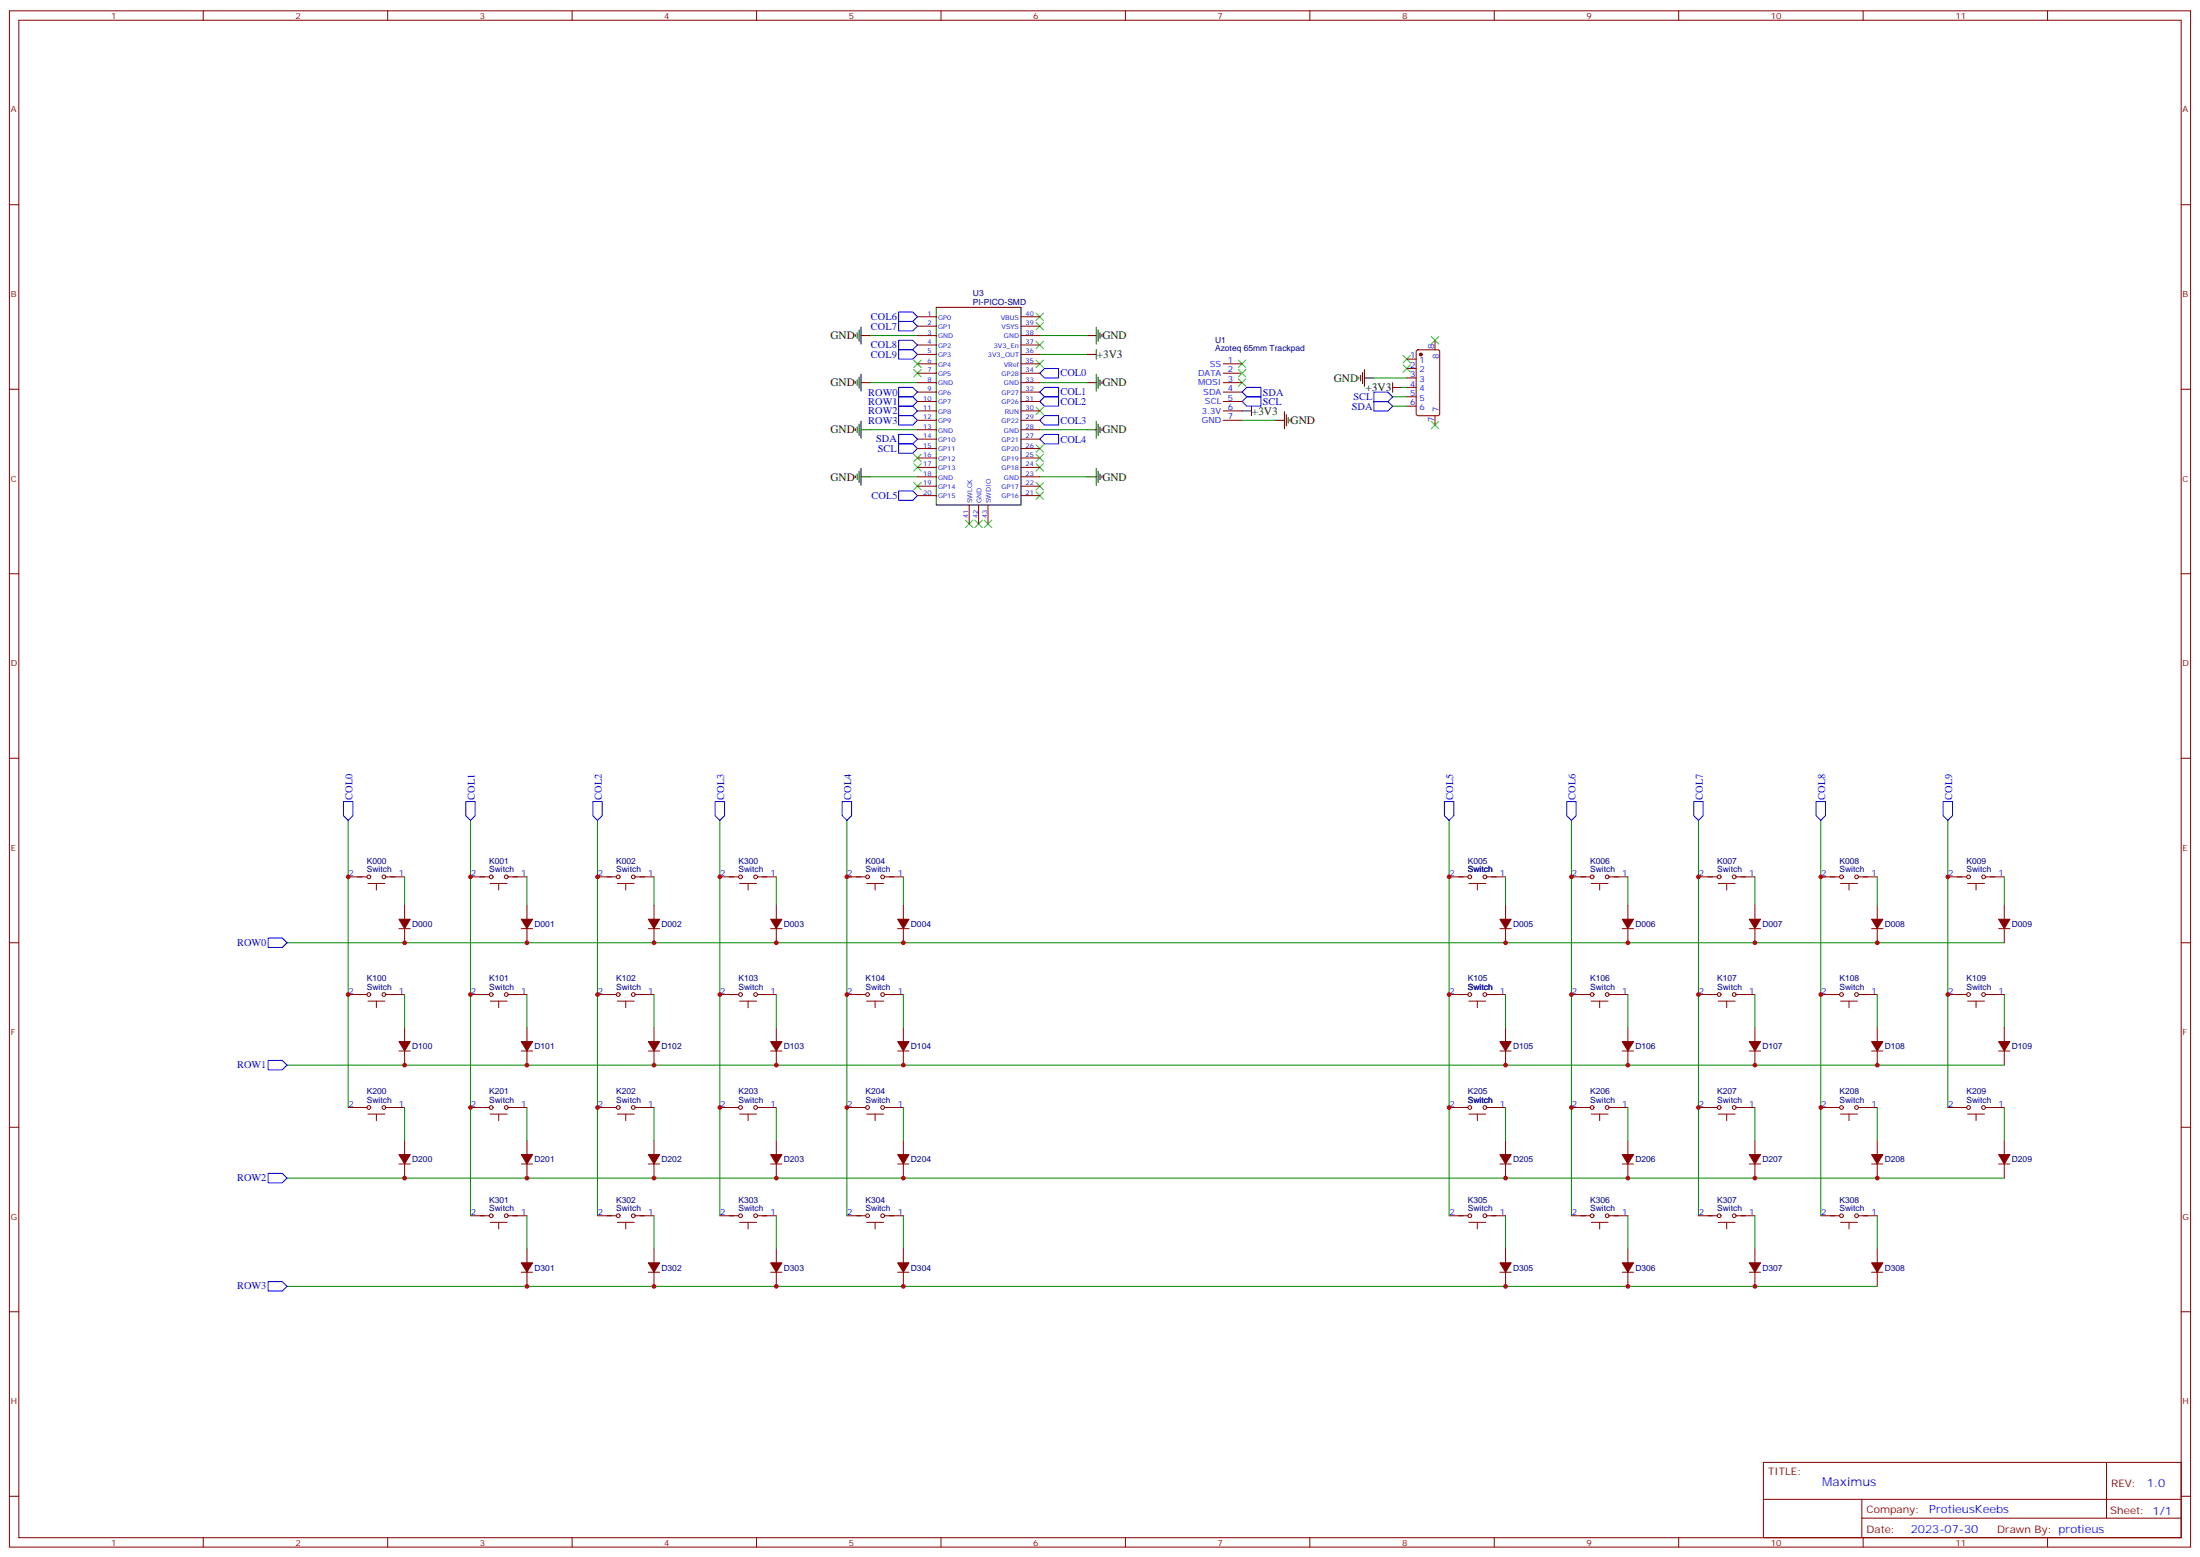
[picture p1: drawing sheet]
<svg xmlns="http://www.w3.org/2000/svg" width="825mm" height="583mm" viewBox="0 0 825 583" stroke-linecap="round" stroke-linejoin="round" font-family="sans-serif">
<g fill="none" stroke="#870000" stroke-width=".37">
<path d="M3.5 4.1h817.8v575.7h-817.8zM7.1 7.6h810.6v568.7h-810.6zM76.2 4.1v3.5M145.3 4.1v3.5M214.5 4.1v3.5M283.6 4.1v3.5M352.8 4.1v3.5M421.9 4.1v3.5M491.1 4.1v3.5M560.2 4.1v3.5M629.4 4.1v3.5M698.5 4.1v3.5"/>
<path d="M767.6 4.1v3.5M3.5 76.7h3.6M817.7 76.7h3.6M344 118.7h7M382.8 118.7h7M344 122.2h7M344 125.8h7M344 129.3h7M344 132.8h7M344 136.3h7M344 139.9h7M382.8 122.2h7"/>
<path d="M382.8 125.8h7M382.8 129.3h7M382.8 132.8h7M382.8 136.3h7M382.8 139.9h7M458.6 136.3h7.1M458.6 139.9h7.1M527.4 134.6h3.5M527.4 138.1h3.5M531.2 131.3l.4-.2h7.4l.7 .4 .1 23.6-.5 .6-7.7 .1-.6-.5-.1-23.5zM538 127.5v3.6M3.5 145.9h3.6"/>
<path d="M344 143.4h7M344 146.9h7M344 150.5h7M344 154h7M344 157.5h7M382.8 143.4h7M382.8 146.9h7M382.8 150.5h7M382.8 154h7M382.8 157.5h7M458.6 143.4h7.1M458.6 146.9h7.1"/>
<path d="M458.6 150.5h7.1M458.6 154h7.1M458.6 157.5h7.1M527.4 141.6h3.5M527.4 145.2h3.5M527.4 148.7h3.5M527.4 152.2h3.5M538 155.8v3.5M817.7 145.9h3.6M344 161h7M344 164.6h7M344 168.1h7"/>
<path d="M344 171.6h7M344 175.2h7M344 178.7h7M382.8 161h7M382.8 164.6h7M382.8 168.1h7M382.8 171.6h7M382.8 175.2h7M382.8 178.7h7M344 182.2h7M344 185.7h7M363.4 189.3v7"/>
<path d="M366.9 189.3v7M370.4 189.3v7M382.8 182.2h7M382.8 185.7h7M3.5 215h3.6M817.7 215h3.6M3.5 284.2h3.6M817.7 284.2h3.6M130.5 328.6h7.1M137.9 331.1h6.4M141.1 331.1v2.5M144.6 328.6h7.1"/>
<path d="M151.7 339.2v5.3M176.4 328.6h7M183.8 331.1h6.3M187 331.1v2.5M190.5 328.6h7.1M197.6 339.2v5.3M224 328.6h7.1M231.4 331.1h6.4M234.6 331.1v2.5M238.1 328.6h7.1M245.2 339.2v5.3M269.9 328.6h7"/>
<path d="M277.3 331.1h6.3M280.5 331.1v2.5M284 328.6h7M291 339.2v5.3M317.5 328.6h7.1M324.9 331.1h6.4M328.1 331.1v2.5M331.6 328.6h7.1M338.7 339.2v5.3M543.3 328.6h7M550.7 331.1h6.3M553.9 331.1v2.5"/>
<path d="M557.4 328.6h7M564.4 339.2v5.3M589.1 328.6h7.1M596.5 331.1h6.4M599.7 331.1v2.5M603.2 328.6h7.1M610.3 339.2v5.3M636.8 328.6h7M644.2 331.1h6.3M647.3 331.1v2.5M650.9 328.6h7M657.9 339.2v5.3"/>
<path d="M682.6 328.6h7.1M690 331.1h6.4M693.2 331.1v2.5M696.7 328.6h7.1M703.8 339.2v5.3M730.2 328.6h7.1M737.7 331.1h6.3M740.8 331.1v2.5M744.4 328.6h7M751.4 339.2v5.3M3.5 353.3h3.6M149.6 348h4.2"/>
<path d="M151.7 348v5.3M195.4 348h4.3M197.6 348v5.3M243.1 348h4.2M245.2 348v5.3M288.9 348h4.3M291 348v5.3M336.5 348h4.3M338.7 348v5.3M562.3 348h4.3M564.4 348v5.3M608.2 348h4.2"/>
<path d="M610.3 348v5.3M655.8 348h4.2M657.9 348v5.3M701.7 348h4.2M703.8 348v5.3M749.3 348h4.2M751.4 348v5.3M817.7 353.3h3.6M130.5 372.7h7.1M137.9 375.2h6.4M141.1 375.2v2.4M144.6 372.7h7.1"/>
<path d="M176.4 372.7h7M183.8 375.2h6.3M187 375.2v2.4M190.5 372.7h7.1M224 372.7h7.1M231.4 375.2h6.4M234.6 375.2v2.4M238.1 372.7h7.1M269.9 372.7h7M277.3 375.2h6.3M280.5 375.2v2.4M284 372.7h7"/>
<path d="M317.5 372.7h7.1M324.9 375.2h6.4M328.1 375.2v2.4M331.6 372.7h7.1M543.3 372.7h7M550.7 375.2h6.3M553.9 375.2v2.4M557.4 372.7h7M589.1 372.7h7.1M596.5 375.2h6.4M599.7 375.2v2.4M603.2 372.7h7.1"/>
<path d="M636.8 372.7h7M644.2 375.2h6.3M647.3 375.2v2.4M650.9 372.7h7M682.6 372.7h7.1M690 375.2h6.4M693.2 375.2v2.4M696.7 372.7h7.1M730.2 372.7h7.1M737.7 375.2h6.3M740.8 375.2v2.4M744.4 372.7h7"/>
<path d="M149.6 393.9h4.2M151.7 385.1v5.2M151.7 393.9v5.3M195.4 393.9h4.3M197.6 385.1v5.2M197.6 393.9v5.3M243.1 393.9h4.2M245.2 385.1v5.2M245.2 393.9v5.3M288.9 393.9h4.3M291 385.1v5.2M291 393.9v5.3"/>
<path d="M336.5 393.9h4.3M338.7 385.1v5.2M338.7 393.9v5.3M562.3 393.9h4.3M564.4 385.1v5.2M564.4 393.9v5.3M608.2 393.9h4.2M610.3 385.1v5.2M610.3 393.9v5.3M655.8 393.9h4.2M657.9 385.1v5.2M657.9 393.9v5.3"/>
<path d="M701.7 393.9h4.2M703.8 385.1v5.2M703.8 393.9v5.3M749.3 393.9h4.2M751.4 385.1v5.2M751.4 393.9v5.3M130.5 415h7.1M137.9 417.5h6.4M141.1 417.5v2.5M144.6 415h7.1M176.4 415h7M183.8 417.5h6.3"/>
<path d="M187 417.5v2.5M190.5 415h7.1M224 415h7.1M231.4 417.5h6.4M234.6 417.5v2.5M238.1 415h7.1M269.9 415h7M277.3 417.5h6.3M280.5 417.5v2.5M284 415h7M317.5 415h7.1M324.9 417.5h6.4"/>
<path d="M328.1 417.5v2.5M331.6 415h7.1M543.3 415h7M550.7 417.5h6.3M553.9 417.5v2.5M557.4 415h7M589.1 415h7.1M596.5 417.5h6.4M599.7 417.5v2.5M603.2 415h7.1M636.8 415h7M644.2 417.5h6.3"/>
<path d="M647.3 417.5v2.5M650.9 415h7M682.6 415h7.1M690 417.5h6.4M693.2 417.5v2.5M696.7 415h7.1M730.2 415h7.1M737.7 417.5h6.3M740.8 417.5v2.5M744.4 415h7M3.5 422.5h3.6M149.6 436.2h4.2"/>
<path d="M151.7 427.4v5.3M151.7 436.2v5.3M195.4 436.2h4.3M197.6 427.4v5.3M197.6 436.2v5.3M243.1 436.2h4.2M245.2 427.4v5.3M245.2 436.2v5.3M288.9 436.2h4.3M291 427.4v5.3M291 436.2v5.3M336.5 436.2h4.3"/>
<path d="M338.7 427.4v5.3M338.7 436.2v5.3M562.3 436.2h4.3M564.4 427.4v5.3M564.4 436.2v5.3M608.2 436.2h4.2M610.3 427.4v5.3M610.3 436.2v5.3M655.8 436.2h4.2M657.9 427.4v5.3M657.9 436.2v5.3M701.7 436.2h4.2"/>
<path d="M703.8 427.4v5.3M703.8 436.2v5.3M749.3 436.2h4.2M751.4 427.4v5.3M751.4 436.2v5.3M817.7 422.5h3.6M176.4 455.6h7M183.8 458.1h6.3M187 458.1v2.5M190.5 455.6h7.1M224 455.6h7.1M231.4 458.1h6.4"/>
<path d="M234.6 458.1v2.5M238.1 455.6h7.1M269.9 455.6h7M277.3 458.1h6.3M280.5 458.1v2.5M284 455.6h7M317.5 455.6h7.1M324.9 458.1h6.4M328.1 458.1v2.5M331.6 455.6h7.1M543.3 455.6h7M550.7 458.1h6.3"/>
<path d="M553.9 458.1v2.5M557.4 455.6h7M589.1 455.6h7.1M596.5 458.1h6.4M599.7 458.1v2.5M603.2 455.6h7.1M636.8 455.6h7M644.2 458.1h6.3M647.3 458.1v2.5M650.9 455.6h7M682.6 455.6h7.1M690 458.1h6.4"/>
<path d="M693.2 458.1v2.5M696.7 455.6h7.1M195.4 476.8h4.3M197.6 468v5.3M197.6 476.8v5.3M243.1 476.8h4.2M245.2 468v5.3M245.2 476.8v5.3M288.9 476.8h4.3M291 468v5.3M291 476.8v5.3M336.5 476.8h4.3"/>
<path d="M338.7 468v5.3M338.7 476.8v5.3M562.3 476.8h4.3M564.4 468v5.3M564.4 476.8v5.3M608.2 476.8h4.2M610.3 468v5.3M610.3 476.8v5.3M655.8 476.8h4.2M657.9 468v5.3M657.9 476.8v5.3M701.7 476.8h4.2"/>
<path d="M703.8 468v5.3M703.8 476.8v5.3M3.5 491.6h3.6M817.7 491.6h3.6M661.1 548h156.6v28.3h-156.6zM789.7 548.1v20.8M3.5 560.7h3.6M76.2 576.3v3.5M145.3 576.3v3.5M214.5 576.3v3.5M283.6 576.3v3.5M352.8 576.3v3.5"/>
<path d="M421.9 576.3v3.5M491.1 576.3v3.5M560.2 576.3v3.5M629.4 576.3v3.5M661.1 561.9h156.5M698 568.9h119.6M698 561.9v14.1M698.5 576.3v3.5M767.6 576.3v3.5M817.7 560.7h3.6"/>
<circle cx="138.3" cy="328.6" r=".71"/>
<circle cx="143.9" cy="328.6" r=".71"/>
<circle cx="184.2" cy="328.6" r=".71"/>
<circle cx="189.8" cy="328.6" r=".71"/>
<circle cx="231.8" cy="328.6" r=".71"/>
<circle cx="237.4" cy="328.6" r=".71"/>
<circle cx="277.6" cy="328.6" r=".71"/>
<circle cx="283.3" cy="328.6" r=".71"/>
<circle cx="325.3" cy="328.6" r=".71"/>
<circle cx="330.9" cy="328.6" r=".71"/>
<circle cx="551" cy="328.6" r=".71"/>
<circle cx="556.7" cy="328.6" r=".71"/>
<circle cx="596.9" cy="328.6" r=".71"/>
<circle cx="602.5" cy="328.6" r=".71"/>
<circle cx="644.5" cy="328.6" r=".71"/>
<circle cx="650.2" cy="328.6" r=".71"/>
<circle cx="690.4" cy="328.6" r=".71"/>
<circle cx="696" cy="328.6" r=".71"/>
<circle cx="738" cy="328.6" r=".71"/>
<circle cx="743.7" cy="328.6" r=".71"/>
<circle cx="138.3" cy="372.7" r=".71"/>
<circle cx="143.9" cy="372.7" r=".71"/>
<circle cx="184.2" cy="372.7" r=".71"/>
<circle cx="189.8" cy="372.7" r=".71"/>
<circle cx="231.8" cy="372.7" r=".71"/>
<circle cx="237.4" cy="372.7" r=".71"/>
<circle cx="277.6" cy="372.7" r=".71"/>
<circle cx="283.3" cy="372.7" r=".71"/>
<circle cx="325.3" cy="372.7" r=".71"/>
<circle cx="330.9" cy="372.7" r=".71"/>
<circle cx="551" cy="372.7" r=".71"/>
<circle cx="556.7" cy="372.7" r=".71"/>
<circle cx="596.9" cy="372.7" r=".71"/>
<circle cx="602.5" cy="372.7" r=".71"/>
<circle cx="644.5" cy="372.7" r=".71"/>
<circle cx="650.2" cy="372.7" r=".71"/>
<circle cx="690.4" cy="372.7" r=".71"/>
<circle cx="696" cy="372.7" r=".71"/>
<circle cx="738" cy="372.7" r=".71"/>
<circle cx="743.7" cy="372.7" r=".71"/>
<circle cx="138.3" cy="415" r=".71"/>
<circle cx="143.9" cy="415" r=".71"/>
<circle cx="184.2" cy="415" r=".71"/>
<circle cx="189.8" cy="415" r=".71"/>
<circle cx="231.8" cy="415" r=".71"/>
<circle cx="237.4" cy="415" r=".71"/>
<circle cx="277.6" cy="415" r=".71"/>
<circle cx="283.3" cy="415" r=".71"/>
<circle cx="325.3" cy="415" r=".71"/>
<circle cx="330.9" cy="415" r=".71"/>
<circle cx="551" cy="415" r=".71"/>
<circle cx="556.7" cy="415" r=".71"/>
<circle cx="596.9" cy="415" r=".71"/>
<circle cx="602.5" cy="415" r=".71"/>
<circle cx="644.5" cy="415" r=".71"/>
<circle cx="650.2" cy="415" r=".71"/>
<circle cx="690.4" cy="415" r=".71"/>
<circle cx="696" cy="415" r=".71"/>
<circle cx="738" cy="415" r=".71"/>
<circle cx="743.7" cy="415" r=".71"/>
<circle cx="184.2" cy="455.6" r=".71"/>
<circle cx="189.8" cy="455.6" r=".71"/>
<circle cx="231.8" cy="455.6" r=".71"/>
<circle cx="237.4" cy="455.6" r=".71"/>
<circle cx="277.6" cy="455.6" r=".71"/>
<circle cx="283.3" cy="455.6" r=".71"/>
<circle cx="325.3" cy="455.6" r=".71"/>
<circle cx="330.9" cy="455.6" r=".71"/>
<circle cx="551" cy="455.6" r=".71"/>
<circle cx="556.7" cy="455.6" r=".71"/>
<circle cx="596.9" cy="455.6" r=".71"/>
<circle cx="602.5" cy="455.6" r=".71"/>
<circle cx="644.5" cy="455.6" r=".71"/>
<circle cx="650.2" cy="455.6" r=".71"/>
<circle cx="690.4" cy="455.6" r=".71"/>
<circle cx="696" cy="455.6" r=".71"/>
</g>
<g fill="none" stroke="#3c3" stroke-width=".37">
<path d="M388.4 117.3l2.8 2.8M391.2 117.3l-2.8 2.8M342.5 134.9l2.9 2.9M342.5 138.5l2.9 2.8M345.4 134.9l-2.9 2.9M345.4 138.5l-2.9 2.8M388.4 134.9l2.8 2.9M388.4 127.9l2.8 2.8M388.4 120.8l2.8 2.8M391.2 127.9l-2.8 2.8M391.2 134.9l-2.8 2.9M391.2 120.8l-2.8 2.8"/>
<path d="M464.3 134.9l2.8 2.9M464.3 138.5l2.8 2.8M467.1 134.9l-2.8 2.9M467.1 138.5l-2.8 2.8M526 136.7l2.8 2.8M526 133.2l2.8 2.8M528.8 136.7l-2.8 2.8M528.8 133.2l-2.8 2.8M536.6 126.1l2.8 2.8M539.4 126.1l-2.8 2.8M388.4 152.6l2.8 2.8M391.2 152.6l-2.8 2.8"/>
<path d="M464.3 142l2.8 2.8M467.1 142l-2.8 2.8M536.6 157.9l2.8 2.8M539.4 157.9l-2.8 2.8M342.5 170.2l2.9 2.8M342.5 173.7l2.9 2.9M345.4 170.2l-2.9 2.8M345.4 173.7l-2.9 2.9M388.4 166.7l2.8 2.8M388.4 173.7l2.8 2.9M388.4 170.2l2.8 2.8M391.2 166.7l-2.8 2.8"/>
<path d="M391.2 173.7l-2.8 2.9M391.2 170.2l-2.8 2.8M342.5 180.8l2.9 2.8M345.4 180.8l-2.9 2.8M361.9 194.9l2.9 2.8M364.8 194.9l-2.9 2.8M365.5 194.9l2.8 2.8M368.3 194.9l-2.8 2.8M369 194.9l2.8 2.8M371.8 194.9l-2.8 2.8M388.4 184.3l2.8 2.8M388.4 180.8l2.8 2.8"/>
<path d="M391.2 184.3l-2.8 2.8M391.2 180.8l-2.8 2.8"/>
</g>
<g fill="none" stroke="#008700" stroke-width=".37">
<path d="M326.3 125.8h17.7M389.8 132.8h17.7M389.8 125.8h17.7M326.3 143.4h17.7M389.8 143.4h17.7M465.7 157.5h12.3M515.1 141.6h12.3M522.1 152.2h5.3M522.1 148.7h5.3M525.6 145.2h1.8M326.3 161h17.7M326.3 178.7h17.7"/>
<path d="M389.8 161h17.7M389.8 178.7h17.7M130.5 307.4v107.6M176.4 307.4v148.2M224 307.4v148.2M269.9 307.4v148.2M317.5 307.4v21.2h1.8M543.3 307.4v148.2M589.1 307.4v148.2M636.8 307.4v148.2M682.6 307.4v21.2h1.8M730.2 307.4v107.6"/>
<path d="M151.7 328.6v10.6M197.6 328.6v10.6M245.2 328.6v10.6M291 328.6v10.6M317.5 328.6v127M338.7 328.6v10.6M564.4 328.6v10.6M610.3 328.6v10.6M657.9 328.6v10.6M682.6 328.6v127M703.8 328.6v10.6M751.4 328.6v10.6"/>
<path d="M107.6 353.3h643.8M151.7 372.7v12.4M197.6 372.7v12.4M245.2 372.7v12.4M291 372.7v12.4M338.7 372.7v12.4M564.4 372.7v12.4M610.3 372.7v12.4M657.9 372.7v12.4M703.8 372.7v12.4M751.4 372.7v12.4M107.6 399.2h643.8"/>
<path d="M151.7 415v12.4M197.6 415v12.4M245.2 415v12.4M291 415v12.4M338.7 415v12.4M564.4 415v12.4M610.3 415v12.4M657.9 415v12.4M703.8 415v12.4M751.4 415v12.4M107.6 441.5h643.8M197.6 455.6v12.4"/>
<path d="M245.2 455.6v12.4M291 455.6v12.4M338.7 455.6v12.4M564.4 455.6v12.4M610.3 455.6v12.4M657.9 455.6v12.4M703.8 455.6v12.4M107.6 482.1h596.2"/>
</g>
<g fill="#870000" stroke="#870000" stroke-width=".37">
<path d="M195.4 473.3h4.3l-2.1 3.5z"/>
<path d="M701.7 473.3h4.2l-2.1 3.5z"/>
<path d="M336.5 473.3h4.3l-2.1 3.5z"/>
<path d="M562.3 473.3h4.3l-2.2 3.5z"/>
<path d="M655.8 473.3h4.2l-2.1 3.5z"/>
<path d="M608.2 473.3h4.2l-2.1 3.5z"/>
<path d="M288.9 473.3h4.3l-2.2 3.5z"/>
<path d="M243.1 473.3h4.2l-2.1 3.5z"/>
<path d="M701.7 344.5h4.2l-2.1 3.5z"/>
<path d="M749.3 344.5h4.2l-2.1 3.5z"/>
<path d="M701.7 390.3h4.2l-2.1 3.6z"/>
<path d="M749.3 432.7h4.2l-2.1 3.5z"/>
<path d="M288.9 432.7h4.3l-2.2 3.5z"/>
<path d="M288.9 390.3h4.3l-2.2 3.6z"/>
<path d="M562.3 432.7h4.3l-2.2 3.5z"/>
<path d="M336.5 432.7h4.3l-2.1 3.5z"/>
<path d="M243.1 390.3h4.2l-2.1 3.6z"/>
<path d="M195.4 390.3h4.3l-2.1 3.6z"/>
<path d="M336.5 344.5h4.3l-2.1 3.5z"/>
<path d="M655.8 432.7h4.2l-2.1 3.5z"/>
<path d="M608.2 390.3h4.2l-2.1 3.6z"/>
<path d="M195.4 432.7h4.3l-2.1 3.5z"/>
<path d="M701.7 432.7h4.2l-2.1 3.5z"/>
<path d="M749.3 390.3h4.2l-2.1 3.6z"/>
<path d="M243.1 432.7h4.2l-2.1 3.5z"/>
<path d="M336.5 390.3h4.3l-2.1 3.6z"/>
<path d="M288.9 344.5h4.3l-2.2 3.5z"/>
<path d="M243.1 344.5h4.2l-2.1 3.5z"/>
<path d="M149.6 344.5h4.2l-2.1 3.5z"/>
<path d="M195.4 344.5h4.3l-2.1 3.5z"/>
<path d="M149.6 432.7h4.2l-2.1 3.5z"/>
<path d="M608.2 344.5h4.2l-2.1 3.5z"/>
<path d="M562.3 390.3h4.3l-2.2 3.6z"/>
<path d="M608.2 432.7h4.2l-2.1 3.5z"/>
<path d="M149.6 390.3h4.2l-2.1 3.6z"/>
<path d="M562.3 344.5h4.3l-2.2 3.5z"/>
<path d="M655.8 344.5h4.2l-2.1 3.5z"/>
<path d="M655.8 390.3h4.2l-2.1 3.6z"/>
<circle cx="532.7" cy="132.9" r=".53"/>
</g>
<g fill="none" stroke="#00f" stroke-width=".37">
<path d="M336.9 116.9h5.3l1.8 1.8-1.8 1.8h-5.3zM336.9 120.5h5.3l1.8 1.7-1.8 1.8h-5.3zM336.9 127.5h5.3l1.8 1.8-1.8 1.8h-5.3zM336.9 131.1h5.3l1.8 1.7-1.8 1.8h-5.3zM389.8 139.9l1.8-1.8h5.3v3.5h-5.3zM336.9 145.2h5.3l1.8 1.7-1.8 1.8h-5.3zM336.9 148.7h5.3l1.8 1.8-1.8 1.7h-5.3zM336.9 152.2h5.3l1.8 1.8-1.8 1.8h-5.3zM336.9 155.8h5.3l1.8 1.7-1.8 1.8h-5.3zM389.8 157.5l1.8-1.7h5.3v3.5h-5.3zM389.8 150.5l1.8-1.8h5.3v3.5h-5.3zM389.8 146.9l1.8-1.7h5.3v3.5h-5.3z"/>
<path d="M465.7 150.5l1.7-1.8h5.3v3.5h-5.3zM465.7 146.9l1.7-1.7h5.3v3.5h-5.3zM515.1 150.5h5.2l1.8 1.8-1.8 1.7h-5.2zM515.1 147h5.2l1.8 1.7-1.8 1.8h-5.2zM336.9 166.3h5.3l1.8 1.8-1.8 1.8h-5.3zM336.9 162.8h5.3l1.8 1.8-1.8 1.7h-5.3zM389.8 164.6l1.8-1.8h5.3v3.5h-5.3zM336.9 184h5.3l1.8 1.7-1.8 1.8h-5.3zM128.8 300.4h3.5v5.3l-1.8 1.7-1.7-1.7zM174.6 300.4h3.6v5.3l-1.8 1.7-1.8-1.7zM222.2 300.4h3.6v5.3l-1.8 1.7-1.8-1.7zM268.1 300.4h3.5v5.3l-1.7 1.7-1.8-1.7z"/>
<path d="M315.7 300.4h3.6v5.3l-1.8 1.7-1.8-1.7zM541.5 300.4h3.5v5.3l-1.7 1.7-1.8-1.7zM587.4 300.4h3.5v5.3l-1.8 1.7-1.7-1.7zM635 300.4h3.5v5.3l-1.7 1.7-1.8-1.7zM680.9 300.4h3.5v5.3l-1.8 1.7-1.7-1.7zM728.5 300.4h3.5v5.3l-1.8 1.7-1.7-1.7zM100.5 351.5h5.3l1.8 1.8-1.8 1.8h-5.3zM100.5 397.4h5.3l1.8 1.8-1.8 1.7h-5.3zM100.5 439.7h5.3l1.8 1.8-1.8 1.8h-5.3zM100.5 480.3h5.3l1.8 1.8-1.8 1.7h-5.3z"/>
</g>
<g fill="none" stroke="#000" stroke-width=".37">
<path d="M351 115.2h31.8v74.1h-31.8zM320.7 125.4v.7M321.4 124.7v2.1M322.1 123.6v4.3M322.8 122.6v6.3M322.8 125.8h3.5M407.5 132.8h3.5M407.5 125.8h3.5M411 122.6v6.3M411 131.1v3.5M411.7 123.6v4.3M412.4 124.7v2.1"/>
<path d="M413.1 125.4v.7M510.8 139.6v4.2M511.5 138.5v6.4M320.7 143.1v.7M321.4 142.3v2.2M321.4 160v2.1M322.1 141.3v4.2M322.1 158.9v4.3M322.8 143.4h3.5M322.8 140.2v6.4M322.8 157.9v6.3M407.5 143.4h3.5"/>
<path d="M411 140.2v6.4M411 157.9v6.3M411.7 141.3v4.2M411.7 158.9v4.3M412.4 142.3v2.2M412.4 160v2.1M413.1 143.1v.7M465.7 154h3.5M469.2 152.2v3.6M478 157.5h3.5M481.5 154.3v6.4M482.2 155.4v4.2"/>
<path d="M483 156.5v2.1M483.7 157.2v.7M509.4 141.3v.7M510.1 140.6v2.1M511.5 141.7h3.6M522.1 145.2h3.5M522.1 143.4v3.6M320.7 160.7v.7M320.7 178.3v.7M321.4 177.6v2.1M322.1 176.6v4.2M322.8 161h3.5"/>
<path d="M322.8 178.7h3.5M322.8 175.5v6.4M407.5 161h3.5M407.5 178.7h3.5M411 175.5v6.4M411.7 176.6v4.2M412.4 177.6v2.1M413.1 160.7v.7M413.1 178.3v.7"/>
</g>
<g fill="#c00">
<circle cx="176.4" cy="415" r=".88"/>
<circle cx="317.5" cy="415" r=".88"/>
<circle cx="657.9" cy="482.1" r=".88"/>
<circle cx="682.6" cy="415" r=".88"/>
<circle cx="543.3" cy="415" r=".88"/>
<circle cx="197.6" cy="482.1" r=".88"/>
<circle cx="338.7" cy="482.1" r=".88"/>
<circle cx="564.4" cy="482.1" r=".88"/>
<circle cx="245.2" cy="482.1" r=".88"/>
<circle cx="610.3" cy="482.1" r=".88"/>
<circle cx="291" cy="482.1" r=".88"/>
<circle cx="636.8" cy="415" r=".88"/>
<circle cx="589.1" cy="328.6" r=".88"/>
<circle cx="589.1" cy="372.7" r=".88"/>
<circle cx="589.1" cy="415" r=".88"/>
<circle cx="543.3" cy="328.6" r=".88"/>
<circle cx="543.3" cy="372.7" r=".88"/>
<circle cx="317.5" cy="372.7" r=".88"/>
<circle cx="269.9" cy="328.6" r=".88"/>
<circle cx="269.9" cy="372.7" r=".88"/>
<circle cx="269.9" cy="415" r=".88"/>
<circle cx="224" cy="415" r=".88"/>
<circle cx="636.8" cy="328.6" r=".88"/>
<circle cx="636.8" cy="372.7" r=".88"/>
<circle cx="224" cy="372.7" r=".88"/>
<circle cx="224" cy="328.6" r=".88"/>
<circle cx="703.8" cy="441.5" r=".88"/>
<circle cx="657.9" cy="441.5" r=".88"/>
<circle cx="610.3" cy="441.5" r=".88"/>
<circle cx="564.4" cy="441.5" r=".88"/>
<circle cx="338.7" cy="441.5" r=".88"/>
<circle cx="291" cy="441.5" r=".88"/>
<circle cx="245.2" cy="441.5" r=".88"/>
<circle cx="197.6" cy="441.5" r=".88"/>
<circle cx="151.7" cy="441.5" r=".88"/>
<circle cx="730.3" cy="372.7" r=".88"/>
<circle cx="730.3" cy="328.6" r=".88"/>
<circle cx="703.8" cy="353.3" r=".88"/>
<circle cx="657.9" cy="353.3" r=".88"/>
<circle cx="610.3" cy="353.3" r=".88"/>
<circle cx="564.4" cy="353.3" r=".88"/>
<circle cx="338.7" cy="353.3" r=".88"/>
<circle cx="291" cy="353.3" r=".88"/>
<circle cx="245.2" cy="353.3" r=".88"/>
<circle cx="197.6" cy="353.3" r=".88"/>
<circle cx="151.7" cy="353.3" r=".88"/>
<circle cx="682.6" cy="372.7" r=".88"/>
<circle cx="682.6" cy="328.6" r=".88"/>
<circle cx="317.5" cy="328.6" r=".88"/>
<circle cx="130.5" cy="372.7" r=".88"/>
<circle cx="130.5" cy="328.6" r=".88"/>
<circle cx="176.4" cy="372.7" r=".88"/>
<circle cx="176.4" cy="328.6" r=".88"/>
<circle cx="703.8" cy="399.2" r=".88"/>
<circle cx="657.9" cy="399.2" r=".88"/>
<circle cx="610.3" cy="399.2" r=".88"/>
<circle cx="564.4" cy="399.2" r=".88"/>
<circle cx="338.7" cy="399.2" r=".88"/>
<circle cx="291" cy="399.2" r=".88"/>
<circle cx="245.2" cy="399.2" r=".88"/>
<circle cx="197.6" cy="399.2" r=".88"/>
<circle cx="151.7" cy="399.2" r=".88"/>
</g>
<text font-size="4.6" fill="#00f" x="683.2" y="557.1">Maximus</text>
<g font-size="4.2">
<text x="311.3" y="127.2">GND</text>
<text x="413.3" y="127.2">GND</text>
<text x="411.2" y="134.3">+3V3</text>
<text x="500.1" y="143.1">GND</text>
<text x="311.3" y="144.8">GND</text>
<text x="413.3" y="144.8">GND</text>
<text x="512" y="146.7">+3V3</text>
<text x="469.4" y="155.5">+3V3</text>
<text x="483.8" y="158.9">GND</text>
<text x="311.3" y="162.5">GND</text>
<text x="413.3" y="162.5">GND</text>
<text x="311.3" y="180.1">GND</text>
<text x="413.3" y="180.1">GND</text>
</g>
<g font-size="4.2" fill="#00f">
<text x="804.9" y="557.3">1.0</text>
<text x="723.3" y="566.9">ProtieusKeebs</text>
<text x="716.4" y="574.7">2023-07-30</text>
</g>
<g font-size="3.9" fill="#00f">
<text x="326.5" y="120">COL6</text>
<text x="326.5" y="123.5">COL7</text>
<text x="326.5" y="130.6">COL8</text>
<text x="326.5" y="134.1">COL9</text>
<text x="397.6" y="141.1">COL0</text>
<text x="325.5" y="148.3">ROW0</text>
<text x="397.6" y="148.1">COL1</text>
<text x="473.4" y="148.3">SDA</text>
<text x="507.4" y="150">SCL</text>
<text x="325.5" y="151.8">ROW1</text>
<text x="325.5" y="155.3">ROW2</text>
<text x="397.6" y="151.7">COL2</text>
<text x="473.4" y="151.8">SCL</text>
<text x="506.8" y="153.5">SDA</text>
<text x="325.5" y="158.9">ROW3</text>
<text x="397.6" y="158.7">COL3</text>
<text x="328.5" y="165.8">SDA</text>
<text x="397.6" y="165.8">COL4</text>
<text x="329.1" y="169.3">SCL</text>
<text x="326.8" y="187.1">COL5</text>
<text x="132.1" y="299.7" transform="rotate(-90 132.1 299.7)">COL0</text>
<text x="178" y="299.7" transform="rotate(-90 178 299.7)">COL1</text>
<text x="225.6" y="299.7" transform="rotate(-90 225.6 299.7)">COL2</text>
<text x="271.5" y="299.7" transform="rotate(-90 271.5 299.7)">COL3</text>
<text x="319.1" y="299.7" transform="rotate(-90 319.1 299.7)">COL4</text>
<text x="544.9" y="299.7" transform="rotate(-90 544.9 299.7)">COL5</text>
<text x="590.7" y="299.7" transform="rotate(-90 590.7 299.7)">COL6</text>
<text x="638.3" y="299.7" transform="rotate(-90 638.3 299.7)">COL7</text>
<text x="684.2" y="299.7" transform="rotate(-90 684.2 299.7)">COL8</text>
<text x="731.8" y="299.7" transform="rotate(-90 731.8 299.7)">COL9</text>
<text x="88.9" y="354.5">ROW0</text>
<text x="88.9" y="400.3">ROW1</text>
<text x="88.9" y="442.7">ROW2</text>
<text x="88.9" y="483.2">ROW3</text>
</g>
<g font-size="3.9" fill="#800">
<text x="662.9" y="552.6">TITLE:</text>
<text x="791.5" y="557.3">REV:</text>
<text x="699.8" y="566.8">Company:</text>
<text x="791.1" y="567.4">Sheet: 1/1</text>
<text x="699.8" y="574.5">Date:</text>
<text x="748.8" y="574.6">Drawn By: protieus</text>
</g>
<g font-size="3.2" fill="#800">
<text x="41.6" y="7.1">1</text>
<text x="110.8" y="7.1">2</text>
<text x="179.9" y="7.1">3</text>
<text x="249.1" y="7.1">4</text>
<text x="318.2" y="7.1">5</text>
<text x="387.3" y="7.1">6</text>
<text x="456.5" y="7.1">7</text>
<text x="525.6" y="7.1">8</text>
<text x="594.8" y="7.1">9</text>
<text x="663.9" y="7.1">10</text>
<text x="733.1" y="7.1">11</text>
<text x="4.1" y="42.2">A</text>
<text x="818.3" y="42.2">A</text>
<text x="4.1" y="111.3">B</text>
<text x="818.3" y="111.3">B</text>
<text x="4.1" y="180.4">C</text>
<text x="818.3" y="180.4">C</text>
<text x="4.1" y="249.6">D</text>
<text x="818.3" y="249.6">D</text>
<text x="4.1" y="318.7">E</text>
<text x="818.3" y="318.7">E</text>
<text x="4.1" y="387.9">F</text>
<text x="818.3" y="387.9">F</text>
<text x="4.1" y="457">G</text>
<text x="818.3" y="457">G</text>
<text x="4.1" y="526.2">H</text>
<text x="818.3" y="526.2">H</text>
<text x="41.6" y="579.3">1</text>
<text x="110.8" y="579.3">2</text>
<text x="179.9" y="579.3">3</text>
<text x="249.1" y="579.3">4</text>
<text x="318.2" y="579.3">5</text>
<text x="387.3" y="579.3">6</text>
<text x="456.5" y="579.3">7</text>
<text x="525.6" y="579.3">8</text>
<text x="594.8" y="579.3">9</text>
<text x="663.9" y="579.3">10</text>
<text x="733.1" y="579.3">11</text>
</g>
<g font-size="3.2" fill="#000080">
<text x="364.8" y="110.9">U3</text>
<text x="364.8" y="114.1">PI-PICO-SMD</text>
<text x="455.5" y="131.6">Azoteq 65mm Trackpad</text>
<text x="455.5" y="128.5">U1</text>
<text x="137.5" y="323.7">K000</text>
<text x="183.4" y="323.7">K001</text>
<text x="231" y="323.7">K002</text>
<text x="276.9" y="323.7">K300</text>
<text x="324.5" y="323.7">K004</text>
<text x="550.3" y="323.7">K005</text>
<text x="596.2" y="323.7">K006</text>
<text x="643.8" y="323.7">K007</text>
<text x="689.6" y="323.7">K008</text>
<text x="737.3" y="323.7">K009</text>
<text x="137.5" y="326.8">Switch</text>
<text x="183.4" y="326.8">Switch</text>
<text x="231" y="326.8">Switch</text>
<text x="276.9" y="326.8">Switch</text>
<text x="324.5" y="326.8">Switch</text>
<text x="550.3" y="326.8">Switch</text>
<text x="596.2" y="326.8">Switch</text>
<text x="643.8" y="326.8">Switch</text>
<text x="689.6" y="326.8">Switch</text>
<text x="737.3" y="326.8">Switch</text>
<text x="154.5" y="347.4">D000</text>
<text x="200.4" y="347.4">D001</text>
<text x="248" y="347.4">D002</text>
<text x="293.9" y="347.4">D003</text>
<text x="341.5" y="347.4">D004</text>
<text x="567.3" y="347.4">D005</text>
<text x="613.1" y="347.4">D006</text>
<text x="660.8" y="347.4">D007</text>
<text x="706.6" y="347.4">D008</text>
<text x="754.2" y="347.4">D009</text>
<text x="137.5" y="370.9">Switch</text>
<text x="137.5" y="367.8">K100</text>
<text x="183.4" y="370.9">Switch</text>
<text x="183.4" y="367.8">K101</text>
<text x="231" y="370.9">Switch</text>
<text x="231" y="367.8">K102</text>
<text x="276.9" y="370.9">Switch</text>
<text x="276.9" y="367.8">K103</text>
<text x="324.5" y="370.9">Switch</text>
<text x="324.5" y="367.8">K104</text>
<text x="550.3" y="370.9">Switch</text>
<text x="550.3" y="367.8">K105</text>
<text x="596.2" y="370.9">Switch</text>
<text x="596.2" y="367.8">K106</text>
<text x="643.8" y="370.9">Switch</text>
<text x="643.8" y="367.8">K107</text>
<text x="689.6" y="370.9">Switch</text>
<text x="689.6" y="367.8">K108</text>
<text x="737.3" y="370.9">Switch</text>
<text x="737.3" y="367.8">K109</text>
<text x="154.5" y="393.3">D100</text>
<text x="200.4" y="393.3">D101</text>
<text x="248" y="393.3">D102</text>
<text x="293.9" y="393.3">D103</text>
<text x="341.5" y="393.3">D104</text>
<text x="567.3" y="393.3">D105</text>
<text x="613.1" y="393.3">D106</text>
<text x="660.8" y="393.3">D107</text>
<text x="706.6" y="393.3">D108</text>
<text x="754.2" y="393.3">D109</text>
<text x="137.5" y="413.3">Switch</text>
<text x="137.5" y="410.1">K200</text>
<text x="183.4" y="413.3">Switch</text>
<text x="183.4" y="410.1">K201</text>
<text x="231" y="413.3">Switch</text>
<text x="231" y="410.1">K202</text>
<text x="276.9" y="413.3">Switch</text>
<text x="276.9" y="410.1">K203</text>
<text x="324.5" y="413.3">Switch</text>
<text x="324.5" y="410.1">K204</text>
<text x="550.3" y="413.3">Switch</text>
<text x="550.3" y="410.1">K205</text>
<text x="596.2" y="413.3">Switch</text>
<text x="596.2" y="410.1">K206</text>
<text x="643.8" y="413.3">Switch</text>
<text x="643.8" y="410.1">K207</text>
<text x="689.6" y="413.3">Switch</text>
<text x="689.6" y="410.1">K208</text>
<text x="737.3" y="413.3">Switch</text>
<text x="737.3" y="410.1">K209</text>
<text x="154.5" y="435.6">D200</text>
<text x="200.4" y="435.6">D201</text>
<text x="248" y="435.6">D202</text>
<text x="293.9" y="435.6">D203</text>
<text x="341.5" y="435.6">D204</text>
<text x="567.3" y="435.6">D205</text>
<text x="613.1" y="435.6">D206</text>
<text x="660.8" y="435.6">D207</text>
<text x="706.6" y="435.6">D208</text>
<text x="754.2" y="435.6">D209</text>
<text x="183.4" y="453.8">Switch</text>
<text x="183.4" y="450.7">K301</text>
<text x="231" y="453.8">Switch</text>
<text x="231" y="450.7">K302</text>
<text x="276.9" y="453.8">Switch</text>
<text x="276.9" y="450.7">K303</text>
<text x="324.5" y="453.8">Switch</text>
<text x="324.5" y="450.7">K304</text>
<text x="550.3" y="453.8">Switch</text>
<text x="550.3" y="450.7">K305</text>
<text x="596.2" y="453.8">Switch</text>
<text x="596.2" y="450.7">K306</text>
<text x="643.8" y="453.8">Switch</text>
<text x="643.8" y="450.7">K307</text>
<text x="689.6" y="453.8">Switch</text>
<text x="689.6" y="450.7">K308</text>
<text x="200.4" y="476.2">D301</text>
<text x="248" y="476.2">D302</text>
<text x="293.9" y="476.2">D303</text>
<text x="341.5" y="476.2">D304</text>
<text x="567.3" y="476.2">D305</text>
<text x="613.1" y="476.2">D306</text>
<text x="660.8" y="476.2">D307</text>
<text x="706.6" y="476.2">D308</text>
</g>
<g font-size="3.2" fill="#00f">
<text x="537.6" y="130.9" transform="rotate(-90 537.6 130.9)">8</text>
<text x="453.6" y="137.4">SS</text>
<text x="460.4" y="136">1</text>
<text x="528.7" y="134.3">1</text>
<text x="528.7" y="137.8">2</text>
<text x="532.2" y="136">1</text>
<text x="539.4" y="134.4" transform="rotate(-90 539.4 134.4)">8</text>
<text x="449.2" y="140.9">DATA</text>
<text x="460.4" y="139.5">2</text>
<text x="460.4" y="143.1">3</text>
<text x="528.7" y="141.3">3</text>
<text x="532.2" y="139.6">2</text>
<text x="532.2" y="143.1">3</text>
<text x="449.2" y="144.5">MOSI</text>
<text x="451.1" y="148">SDA</text>
<text x="460.4" y="146.6">4</text>
<text x="528.7" y="144.9">4</text>
<text x="528.7" y="148.4">5</text>
<text x="532.2" y="146.6">4</text>
<text x="450.6" y="155">3.3V</text>
<text x="451.8" y="151.5">SCL</text>
<text x="460.4" y="150.1">5</text>
<text x="460.4" y="153.6">6</text>
<text x="528.7" y="151.9">6</text>
<text x="532.2" y="150.1">5</text>
<text x="532.2" y="153.7">6</text>
<text x="539.4" y="154.5" transform="rotate(-90 539.4 154.5)">7</text>
<text x="450.6" y="158.6">GND</text>
<text x="460.4" y="157.2">7</text>
<text x="537.6" y="158" transform="rotate(-90 537.6 158)">7</text>
<text x="130.6" y="328.3">2</text>
<text x="149.6" y="328.3">1</text>
<text x="176.5" y="328.3">2</text>
<text x="195.4" y="328.3">1</text>
<text x="224.1" y="328.3">2</text>
<text x="243.1" y="328.3">1</text>
<text x="270" y="328.3">2</text>
<text x="288.9" y="328.3">1</text>
<text x="317.6" y="328.3">2</text>
<text x="336.5" y="328.3">1</text>
<text x="543.4" y="328.3">2</text>
<text x="562.3" y="328.3">1</text>
<text x="589.2" y="328.3">2</text>
<text x="608.2" y="328.3">1</text>
<text x="636.9" y="328.3">2</text>
<text x="655.8" y="328.3">1</text>
<text x="682.7" y="328.3">2</text>
<text x="701.7" y="328.3">1</text>
<text x="730.3" y="328.3">2</text>
<text x="749.3" y="328.3">1</text>
<text x="130.6" y="372.4">2</text>
<text x="149.6" y="372.4">1</text>
<text x="176.5" y="372.4">2</text>
<text x="195.4" y="372.4">1</text>
<text x="224.1" y="372.4">2</text>
<text x="243.1" y="372.4">1</text>
<text x="270" y="372.4">2</text>
<text x="288.9" y="372.4">1</text>
<text x="317.6" y="372.4">2</text>
<text x="336.5" y="372.4">1</text>
<text x="543.4" y="372.4">2</text>
<text x="562.3" y="372.4">1</text>
<text x="589.2" y="372.4">2</text>
<text x="608.2" y="372.4">1</text>
<text x="636.9" y="372.4">2</text>
<text x="655.8" y="372.4">1</text>
<text x="682.7" y="372.4">2</text>
<text x="701.7" y="372.4">1</text>
<text x="730.3" y="372.4">2</text>
<text x="749.3" y="372.4">1</text>
<text x="130.6" y="414.7">2</text>
<text x="149.6" y="414.7">1</text>
<text x="176.5" y="414.7">2</text>
<text x="195.4" y="414.7">1</text>
<text x="224.1" y="414.7">2</text>
<text x="243.1" y="414.7">1</text>
<text x="270" y="414.7">2</text>
<text x="288.9" y="414.7">1</text>
<text x="317.6" y="414.7">2</text>
<text x="336.5" y="414.7">1</text>
<text x="543.4" y="414.7">2</text>
<text x="562.3" y="414.7">1</text>
<text x="589.2" y="414.7">2</text>
<text x="608.2" y="414.7">1</text>
<text x="636.9" y="414.7">2</text>
<text x="655.8" y="414.7">1</text>
<text x="682.7" y="414.7">2</text>
<text x="701.7" y="414.7">1</text>
<text x="730.3" y="414.7">2</text>
<text x="749.3" y="414.7">1</text>
<text x="176.5" y="455.3">2</text>
<text x="195.4" y="455.3">1</text>
<text x="224.1" y="455.3">2</text>
<text x="243.1" y="455.3">1</text>
<text x="270" y="455.3">2</text>
<text x="288.9" y="455.3">1</text>
<text x="317.6" y="455.3">2</text>
<text x="336.5" y="455.3">1</text>
<text x="543.4" y="455.3">2</text>
<text x="562.3" y="455.3">1</text>
<text x="589.2" y="455.3">2</text>
<text x="608.2" y="455.3">1</text>
<text x="636.9" y="455.3">2</text>
<text x="655.8" y="455.3">1</text>
<text x="682.7" y="455.3">2</text>
<text x="701.7" y="455.3">1</text>
</g>
<g font-size="2.5" fill="#00f">
<text x="347.7" y="118.4">1</text>
<text x="351.7" y="119.8">GP0</text>
<text x="375.2" y="119.8">VBUS</text>
<text x="384.5" y="118.4">40</text>
<text x="347.7" y="121.9">2</text>
<text x="347.7" y="125.4">3</text>
<text x="351.7" y="123.3">GP1</text>
<text x="375.5" y="123.3">VSYS</text>
<text x="384.5" y="125.4">38</text>
<text x="384.5" y="121.9">39</text>
<text x="347.7" y="128.9">4</text>
<text x="351.7" y="126.8">GND</text>
<text x="351.7" y="130.4">GP2</text>
<text x="372.5" y="130.4">3V3_En</text>
<text x="376.4" y="126.8">GND</text>
<text x="384.5" y="128.9">37</text>
<text x="347.7" y="132.5">5</text>
<text x="347.7" y="136">6</text>
<text x="351.7" y="133.9">GP3</text>
<text x="351.7" y="137.4">GP4</text>
<text x="370.4" y="133.9">3V3_OUT</text>
<text x="376.3" y="137.4">VRef</text>
<text x="384.5" y="136">35</text>
<text x="384.5" y="132.5">36</text>
<text x="347.7" y="139.5">7</text>
<text x="347.7" y="143.1">8</text>
<text x="351.7" y="140.9">GP5</text>
<text x="375.5" y="140.9">GP28</text>
<text x="384.5" y="143.1">33</text>
<text x="384.5" y="139.5">34</text>
<text x="347.7" y="146.6">9</text>
<text x="351.7" y="144.5">GND</text>
<text x="351.7" y="148">GP6</text>
<text x="375.5" y="148">GP27</text>
<text x="376.4" y="144.5">GND</text>
<text x="384.5" y="146.6">32</text>
<text x="346.1" y="150.1">10</text>
<text x="346.1" y="153.6">11</text>
<text x="351.7" y="151.5">GP7</text>
<text x="351.7" y="155">GP8</text>
<text x="375.5" y="151.5">GP26</text>
<text x="376.7" y="155">RUN</text>
<text x="384.5" y="153.6">30</text>
<text x="384.5" y="150.1">31</text>
<text x="346.1" y="157.2">12</text>
<text x="346.1" y="160.7">13</text>
<text x="351.7" y="158.6">GP9</text>
<text x="375.5" y="158.6">GP22</text>
<text x="384.5" y="160.7">28</text>
<text x="384.5" y="157.2">29</text>
<text x="346.1" y="164.2">14</text>
<text x="346.1" y="167.7">15</text>
<text x="351.7" y="162.1">GND</text>
<text x="351.7" y="165.6">GP10</text>
<text x="375.5" y="165.6">GP21</text>
<text x="376.4" y="162.1">GND</text>
<text x="384.5" y="167.7">26</text>
<text x="384.5" y="164.2">27</text>
<text x="346.1" y="171.3">16</text>
<text x="351.7" y="169.2">GP11</text>
<text x="351.7" y="172.7">GP12</text>
<text x="375.5" y="172.7">GP19</text>
<text x="375.5" y="169.2">GP20</text>
<text x="384.5" y="171.3">25</text>
<text x="346.1" y="174.8">17</text>
<text x="346.1" y="178.3">18</text>
<text x="351.7" y="176.2">GP13</text>
<text x="351.7" y="179.7">GND</text>
<text x="375.5" y="176.2">GP18</text>
<text x="376.4" y="179.7">GND</text>
<text x="384.5" y="178.3">23</text>
<text x="384.5" y="174.8">24</text>
<text x="346.1" y="181.9">19</text>
<text x="346.1" y="185.4">20</text>
<text x="351.7" y="183.3">GP14</text>
<text x="375.5" y="183.3">GP17</text>
<text x="384.5" y="185.4">21</text>
<text x="384.5" y="181.9">22</text>
<text x="351.7" y="186.8">GP15</text>
<text x="364.4" y="188.6" transform="rotate(-90 364.4 188.6)">SWLCK</text>
<text x="367.9" y="188.6" transform="rotate(-90 367.9 188.6)">GND</text>
<text x="371.5" y="188.6" transform="rotate(-90 371.5 188.6)">SWDIO</text>
<text x="375.5" y="186.8">GP16</text>
<text x="363" y="194.2" transform="rotate(-90 363 194.2)">41</text>
<text x="366.5" y="194.2" transform="rotate(-90 366.5 194.2)">42</text>
<text x="370.1" y="194.2" transform="rotate(-90 370.1 194.2)">43</text>
</g>
</svg>
